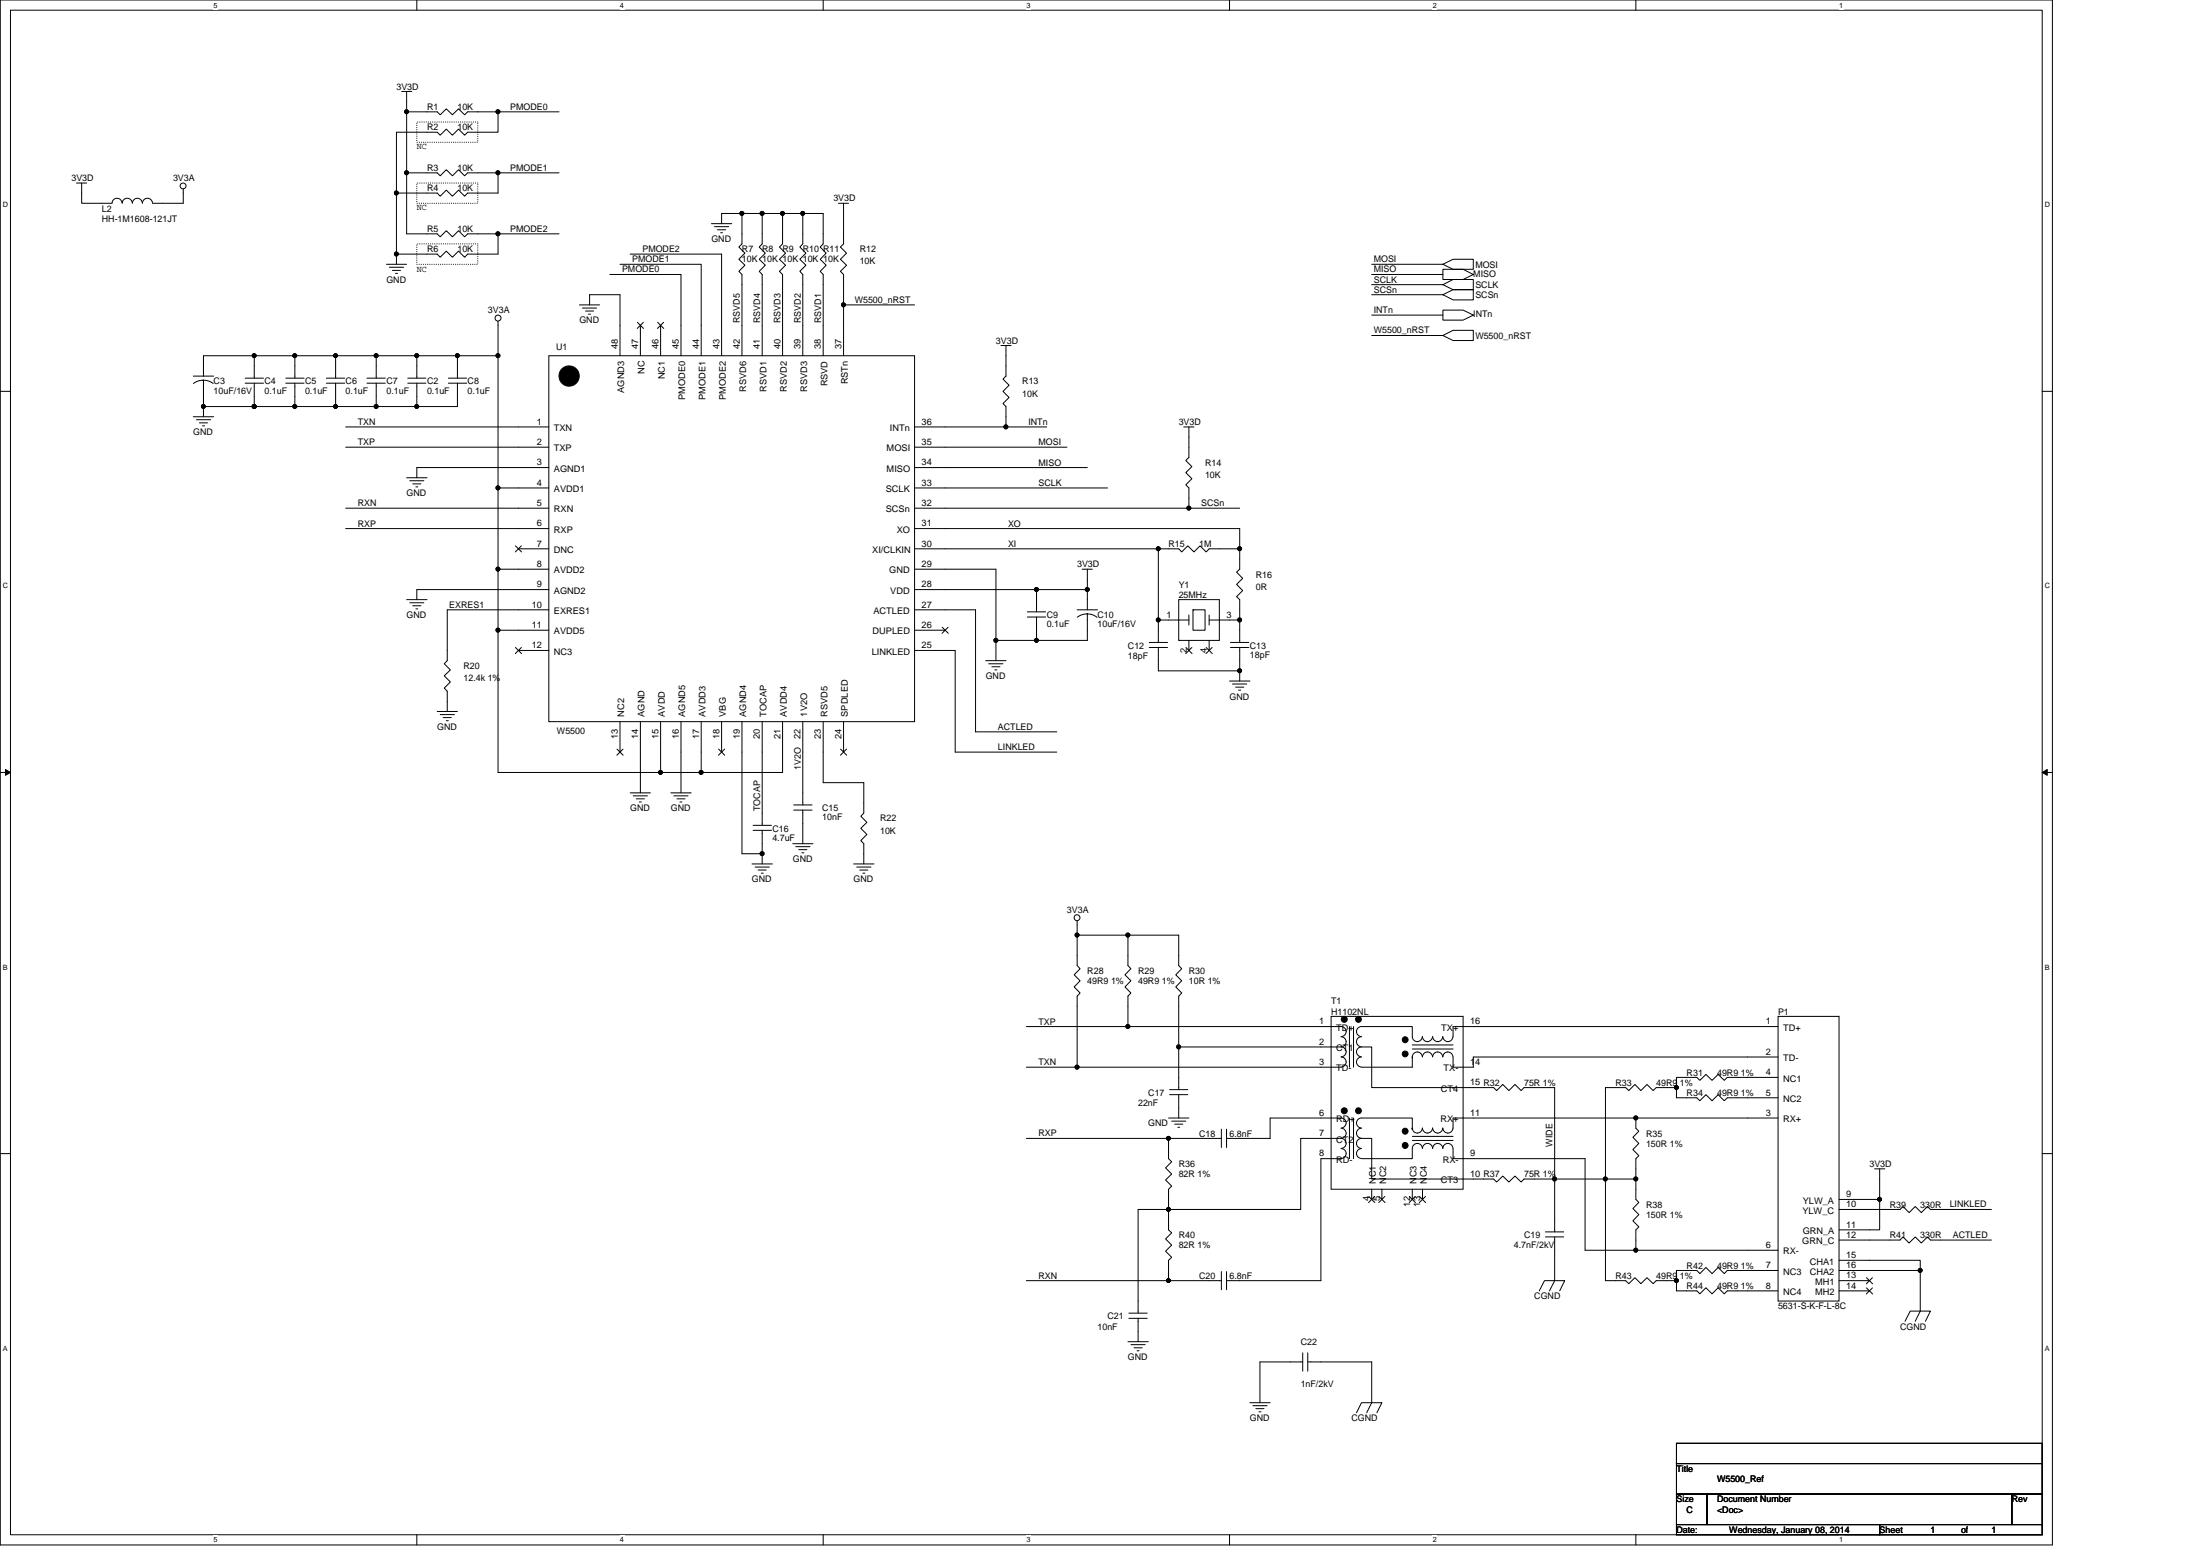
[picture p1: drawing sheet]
<svg xmlns="http://www.w3.org/2000/svg" width="297mm" height="210mm" viewBox="0 0 297 210" stroke-linecap="round" stroke-linejoin="round" font-family="sans-serif">
<path d="M0 0h277.1v208.5h-277.1zM1.4 1.4h274.3v205.7h-274.3z" fill="none" stroke="#000" stroke-width=".14"/>
<g fill="#fff">
<path d="M28.8 .1h.6v1.1h-.6z"/>
<path d="M28.8 207.3h.6v1.1h-.6z"/>
</g>
<path d="M56.3 0v1.4M56.3 207.1v1.4" fill="none" stroke="#000" stroke-width=".14"/>
<g fill="#fff">
<path d="M83.7 .1h.6v1.1h-.6z"/>
<path d="M83.7 207.3h.6v1.1h-.6z"/>
</g>
<path d="M111.1 0v1.4M111.1 207.1v1.4" fill="none" stroke="#000" stroke-width=".14"/>
<g fill="#fff">
<path d="M138.6 .1h.5v1.1h-.5z"/>
<path d="M138.6 207.3h.5v1.1h-.5z"/>
</g>
<path d="M166 0v1.4M166 207.1v1.4" fill="none" stroke="#000" stroke-width=".14"/>
<g fill="#fff">
<path d="M193.4 .1h.6v1.1h-.6z"/>
<path d="M193.4 207.3h.6v1.1h-.6z"/>
</g>
<path d="M220.9 0v1.4M220.9 207.1v1.4" fill="none" stroke="#000" stroke-width=".14"/>
<g fill="#fff">
<path d="M248.3 .1h.6v1.1h-.6z"/>
<path d="M248.3 207.3h.6v1.1h-.6z"/>
<path d="M.4 27.1h.7v1.1h-.7z"/>
<path d="M276.1 27.1h.7v1.1h-.7z"/>
<path d="M.4 78.5h.7v1.1h-.7z"/>
<path d="M276.1 78.5h.7v1.1h-.7z"/>
</g>
<path d="M0 52.8h1.4M275.7 52.8h1.4" fill="none" stroke="#000" stroke-width=".14"/>
<g fill="#fff">
<path d="M.4 130h.7v1.1h-.7z"/>
<path d="M276.1 130h.7v1.1h-.7z"/>
</g>
<path d="M0 104.2h1.4M275.7 104.2h1.4" fill="none" stroke="#000" stroke-width=".14"/>
<path d="M.7 103.8l.7 .4-.7 .4zM275.7 104.2l.7-.4v.8z" fill="#000" stroke="#000" stroke-width=".14"/>
<g fill="#fff">
<path d="M.4 181.4h.7v1.1h-.7z"/>
<path d="M276.1 181.4h.7v1.1h-.7z"/>
</g>
<g fill="none" stroke="#000" stroke-width=".14">
<path d="M54.2 12.3h1.4M54.9 12.3v2.8M54.9 15.1v8.2M54.9 15.1h4.1l.4 .4 .9-.8 .8 .8 .8-.8 .8 .8 .4-.4h4.1M67.2 15.1v2.7h-4.1l-.4 .4-.8-.8-.8 .8-.8-.8-.9 .8-.4-.4h-5.5v8.3M67.2 15.1h8.3M10.3 24.7h1.4M11 24.7v2.7h4.1M15.1 27.4a.68 .68 0 0 1 .7-.6 .68 .68 0 0 1 .7 .6M16.5 27.4a.68 .68 0 0 1 .7-.6 .68 .68 0 0 1 .7 .6M17.9 27.4a.67 .67 0 0 1 .6-.6 .67 .67 0 0 1 .7 .6M19.2 27.4a.68 .68 0 0 1 .7-.6 .68 .68 0 0 1 .7 .6"/>
<path d="M24.7 25.5v1.9h-4.1M52.2 35.7h2.7M52.6 36.1h1.9M53 36.5h1.1M53.4 36.9h.3M53.5 26.1v8.2M53.5 34.3v1.4M54.9 23.3v8.3h4.1l.4 .4 .9-.9 .8 .9 .8-.9 .8 .9 .4-.4h4.1M54.9 23.3h4.1l.4 .4 .9-.8 .8 .8 .8-.8 .8 .8 .4-.4h4.1M67.2 23.3h8.3M67.2 31.6h8.3M67.2 23.3v2.8h-4.1l-.4 .4-.8-.8-.8 .8-.8-.8-.9 .8-.4-.4h-5.5"/>
<path d="M67.2 31.6v2.7h-4.1l-.4 .4-.8-.8-.8 .8-.8-.8-.9 .8-.4-.4h-5.5M82.3 37h9.6v11M83.7 35.7h11v12.3M85.1 34.3h12.3v13.7M96.1 30.2h2.7M96.5 30.6h1.9M96.9 31h1.1M97.3 31.4h.3M100.2 28.8h2.7M100.2 28.8h-2.8v1.4M100.2 28.8v4.1l-.4 .4 .8 .9-.8 .8 .8 .8-.8 .8 .4 .4v11M102.9 28.8h2.8"/>
<path d="M102.9 28.8v4.1l-.4 .4 .8 .9-.8 .8 .8 .8-.8 .8 .4 .4v11M105.7 28.8h2.7M105.7 28.8v4.1l-.5 .4 .9 .9-.9 .8 .9 .8-.9 .8 .5 .4v11M108.4 28.8h2.7v4.1l-.4 .4 .8 .9-.8 .8 .8 .8-.8 .8 .4 .4v11M108.4 28.8v4.1l-.4 .4 .8 .9-.8 .8 .8 .8-.8 .8 .4 .4v11M113.2 27.4h1.4M113.9 27.4v5.5l-.4 .4 .8 .9-.8 .8 .8 .8-.8 .8 .4 .4v4.1M185.2 37h9.6M185.2 35.7h9.6M185.2 38.4h9.6M185.2 39.8h9.6M194.8 35.7l1.4-.7h2.7v1.3h-2.7z"/>
<path d="M194.8 38.4l1.4-.7h2.7v1.4h-2.7zM194.8 39.8l1.4-.7h2.7v1.4h-2.7zM194.8 36.3h2.7l1.4 .7-1.4 .7h-2.7zM26.1 50.8h2.7M26.1 56.2h2.7M26.1 51.8a2.15 2.15 0 0 1 1.3-.5h.1a2.14 2.14 0 0 1 1.3 .5M26.5 56.6h1.9M26.9 57.1h1.1M27.3 57.5h.3M27.5 51.3v3.6M27.5 54.9v1.3M27.5 54.9h6.8"/>
<path d="M33.1 51.7h2.5M33.1 51h2.5M34.3 48v3M34.3 54.9h5.5M34.3 48h5.5M34.3 51.7v3.2M34.3 48h-6.8v2.8M38.6 51.7h2.5M38.6 51h2.5M39.8 54.9h5.5M39.8 48h5.5M39.8 48v3"/>
<path d="M39.8 51.7v3.2M44.1 51.7h2.4M44.1 51h2.4M45.3 51.7v3.2M45.3 48h5.5M45.3 54.9h5.5M45.3 48v3M46.7 57.6h27.4M49.5 51.7h2.5M49.5 51h2.5M50.8 51.7v3.2M50.8 48v3"/>
<path d="M50.8 54.9h5.5M50.8 48h5.5M55.1 51.7h2.4M55.1 51h2.4M56.3 51.7v3.2M56.3 48h5.5M56.3 48v3M60.5 51.7h2.5M60.5 51h2.5M61.8 51.7v3.2h-5.5M61.8 48h5.4M61.8 48v3"/>
<path d="M67.2 48v17.8M67.2 43.3v4.7M74.1 48h49.4v49.4h-49.4zM78.2 41.1h2.8M78.6 41.6h2M79.1 42h1.1M79.5 42.4h.2M79.6 41.1v-1.3h4.1v8.2M86.1 43.5l.8 .8M86.5 43.9v4.1M86.9 43.5l-.9 .8M88.8 43.5l.8 .8"/>
<path d="M89.2 43.9v4.1M89.6 43.5l-.8 .8M113.9 41.1h9.6M113.9 41.1v6.9M123.5 57.6h12.3M135.1 46.6h1.4M135.8 46.6v4.2l-.4 .4 .8 .8-.8 .8 .8 .8-.8 .9 .4 .4v2.7M135.8 57.6h5.5M159.8 57.6h1.4M160.5 57.6v4.1l-.4 .4 .8 .9-.8 .8 .8 .8-.8 .8 .4 .4v2.8M185.2 42.5h9.6M185.2 45.3h9.6"/>
<path d="M194.8 45.3l1.4-.7h2.7v1.4h-2.7zM194.8 41.8h2.7l1.4 .7-1.4 .7h-2.7zM46.7 68.6h27.4M46.7 71.3h27.4M46.7 60.3h27.4M54.9 64.5h2.8M55.3 64.9h1.9M55.7 65.3h1.1M56.2 65.7h.2M67.2 76.8v8.2M67.2 65.8v11M67.2 65.8h6.9"/>
<path d="M67.2 76.8h6.9M69.6 73.7l.8 .8M70 74.1h4.1M70.4 73.7l-.8 .8M74.1 63.1h-17.8v1.4M74.1 79.6h-17.8v1.3M123.5 76.8h11v9.6M123.5 74.1h32.9M123.5 71.3h43.9v2.8M123.5 79.6h16.5M123.5 68.6h37M123.5 65.8h26"/>
<path d="M123.5 63.1h23.3M123.5 60.3h20.6M140 79.6v3M140 79.6h6.8M146.1 76.8h1.4M146.8 79.6v2.7M146.8 76.8v2.8M156.4 74.1v9.6h4.1M160.5 68.6h6.9M167.4 74.1v2.7l-.4 .4 .8 .8-.8 .9 .8 .8-.8 .8 .4 .4v2.8M167.4 74.1h-4.1l-.4 .4-.9-.8-.8 .8-.8-.8-.8 .8-.5-.4h-2.7M54.9 80.9h2.8"/>
<path d="M55.3 81.3h1.9M55.7 81.7h1.1M56.2 82.2h.2M59 96h2.8M59.4 96.4h2M59.8 96.8h1.1M60.3 97.3h.2M67.2 85h6.9M67.2 85v19.2h22M69.6 87.4l.8 .8M70 87.8h4.1M70.4 87.4l-.8 .8"/>
<path d="M74.1 82.3h-13.7v6.9l-.4 .4 .8 .8-.8 .8 .8 .8-.8 .9 .4 .4v2.7M83.7 97.4v4.1M86.5 97.4v9.6M89.2 97.4v6.8M91.9 97.4v9.6M94.7 97.4v6.8M97.4 97.4v4.1M100.2 97.4v17.8h2.7M102.9 97.4v14M105.7 97.4v6.8h-11M108.4 97.4v11.2M111.1 97.4v8.2h5.5v4.1l-.4 .5 .8 .8-.8 .8 .8 .8-.8 .8 .4 .5v2.7"/>
<path d="M113.9 97.4v4.1M123.5 82.3h8.2v16.5h11M123.5 87.8h5.5v13.7h13.7M123.5 85h4.1M127.2 84.6l.8 .9M128 84.6l-.8 .9M133.1 89.2h2.7M133.5 89.6h1.9M133.9 90h1.1M134.3 90.4h.3M134.5 86.4v2.8M134.5 86.4h5.5"/>
<path d="M138.7 83.3h2.5M138.7 82.6h2.5M140 83.3v3.1M145.4 82.3h2.8M145.5 83.3a2.15 2.15 0 0 1 1.3-.5 2.05 2.05 0 0 1 1.3 .5M146.8 82.8v3.6h-6.8M155.2 87.4h2.4M155.2 86.7h2.4M156.4 87.4v3.1h11M156.4 83.7v3M159.1 80.9h5.5v5.5h-5.5zM160.1 87.4l.8 .8"/>
<path d="M160.5 83v1.3M160.5 86.4v1.4M160.9 87.4l-.8 .8M161.1 82.3h1.6v2.7h-1.6zM162.9 87.4l.8 .8M163.3 83.7h4.1M163.3 83v1.3M163.3 86.4v1.4M163.7 87.4l-.9 .8M166 91.9h2.8M166.1 87.4h2.5M166.1 86.7h2.5"/>
<path d="M166.4 92.3h1.9M166.8 92.7h1.1M167.2 93.1h.3M167.4 87.4v4.5M167.4 83.7v3M83.3 101.1l.8 .8M84.1 101.1l-.8 .8M85.1 107h2.7M85.5 107.4h1.9M85.9 107.8h1.1M86.3 108.2h.3M89.2 104.2h5.5"/>
<path d="M90.6 107h2.7M91 107.4h1.9M91.4 107.8h1.1M91.8 108.2h.3M97 101.1l.9 .8M97.8 101.1l-.8 .8M101.5 116.6h2.8M101.7 112.1h2.5M101.7 111.4h2.5M102 117h1.9M102.4 117.4h1.1M102.8 117.8h.3"/>
<path d="M102.9 112.1v3.1M102.9 115.2v1.4M107 113.9h2.8M107.2 109.3h2.4M107.2 108.6h2.4M107.4 114.3h2M107.8 114.7h1.1M108.3 115.1h.2M108.4 109.3v4.6M113.5 101.1l.8 .8M114.3 101.1l-.8 .8M115.2 116.6h2.8"/>
<path d="M115.7 117h1.9M116.1 117.4h1.1M116.5 117.8h.3M138.6 138.5h13.7M145.4 126.2v4.1l.4 .4-.8 .9 .8 .8-.8 .8 .8 .8-.4 .4v9.6M145.4 126.2h6.9M145.4 124.3v1.9M152.3 138.5h28.8a.68 .68 0 0 1 .7 .7 .68 .68 0 0 1-.7 .7M152.3 126.2v4.1l.4 .4-.8 .9 .8 .8-.8 .8 .8 .8-.4 .4v4.1M152.3 126.2h6.8v4.1l.5 .4-.9 .9 .9 .8-.9 .8 .9 .8-.5 .4v6.9M179.7 137.2h17.8v23.3h-17.8zM181.1 139.9a.68 .68 0 0 1 .7 .7 .68 .68 0 0 1-.7 .7"/>
<path d="M182.2 138.5v5.5M182.7 138.5v5.5M183.8 138.5a.68 .68 0 0 0-.6 .7 .68 .68 0 0 0 .6 .7M183.8 139.9a.68 .68 0 0 0-.6 .7 .68 .68 0 0 0 .6 .7M183.8 138.5h6.9v1.4M192 139.9a.68 .68 0 0 1-.6 .7 .68 .68 0 0 1-.7-.7M193.4 139.9a.68 .68 0 0 1-.7 .7 .68 .68 0 0 1-.6-.7M194.8 139.9a.68 .68 0 0 1-.7 .7 .68 .68 0 0 1-.7-.7M194.8 139.9a.68 .68 0 0 0 .7 .7 .68 .68 0 0 0 .7-.7M240.1 137.2h8.2v38.4h-8.2zM240.1 138.5h-43.9v1.4M0 155.7h1.4"/>
<path d="M138.6 153.6h19.2M138.6 144h6.8M145.4 144h35.7M157.8 153.6v2.8l.4 .4-.8 .8 .8 .8-.8 .8 .8 .9-.4 .4v2.7M157.8 150.9h2.7M157.8 153.6h7.1M157.9 147.7h2.5M157.9 147h2.5M158.2 151.3h1.9M158.6 151.7h1.1M159 152.1h.3M159.1 141.3h22a.67 .67 0 0 1 .7 .7 .67 .67 0 0 1-.7 .6"/>
<path d="M159.1 141.3v5.7M159.1 147.7v3.2M164.9 152.4v2.5M165.6 152.4v2.5M181.1 152.3a.68 .68 0 0 1 .7 .6 .68 .68 0 0 1-.7 .7M181.1 155a.68 .68 0 0 1 .7 .7 .68 .68 0 0 1-.7 .7h-2.8v16.4h-12.7M181.1 142.6a.68 .68 0 0 1 .7 .7 .68 .68 0 0 1-.7 .7M181.1 153.6a.68 .68 0 0 1 .7 .7 .68 .68 0 0 1-.7 .7M181.1 152.2a.68 .68 0 0 0 .7-.6 .68 .68 0 0 0-.7-.7h-9.6v2.7h-5.9M181.1 153.6h-5.5v9.6h-17.8M182.2 150.9v5.5M182.7 150.9v5.5"/>
<path d="M183.8 152.3a.69 .69 0 0 0-.6 .6 .69 .69 0 0 0 .6 .7 .68 .68 0 0 0-.6 .7 .68 .68 0 0 0 .6 .7M183.8 141.3a.67 .67 0 0 0-.6 .7 .67 .67 0 0 0 .6 .6M183.8 150.9a.68 .68 0 0 0-.6 .7 .68 .68 0 0 0 .6 .6M183.8 142.6a.68 .68 0 0 0-.6 .7 .68 .68 0 0 0 .6 .7M183.8 155a.67 .67 0 0 0-.6 .7 .67 .67 0 0 0 .6 .6M183.8 141.3h1.4v5.5h16.5l.4 .4 .8-.9 .8 .9 .9-.9 .8 .9 .4-.4h4.1v12.3M183.8 153.6h1.4v5.5h16.5l.4 .4 .8-.8 .8 .8 .9-.8 .8 .8 .4-.4h4.1M183.8 150.9h6.9v1.4M190.7 141h5.5M190.7 141.6h5.5M190.7 155a.68 .68 0 0 1 .7-.7 .68 .68 0 0 1 .6 .7M190.7 155v1.4h-6.9"/>
<path d="M190.7 142.6h.1M190.7 152.3h.1M190.7 153.9h5.5M190.7 152.2a.68 .68 0 0 0 .7 .7 .68 .68 0 0 0 .6-.7M190.7 153.4h5.5M190.7 142.6v1.4h-6.9M192 142.6a.68 .68 0 0 0-.6-.6 .68 .68 0 0 0-.7 .6M192.1 152.2a.68 .68 0 0 0 .6 .7 .68 .68 0 0 0 .7-.7M192.1 142.6a.68 .68 0 0 1 .6-.6 .68 .68 0 0 1 .7 .6M193.4 155a.68 .68 0 0 0-.7-.7 .68 .68 0 0 0-.6 .7M193.4 155a.68 .68 0 0 1 .7-.7 .68 .68 0 0 1 .7 .7M193.4 152.2a.68 .68 0 0 0 .7 .7 .68 .68 0 0 0 .7-.7"/>
<path d="M194.8 142.6a.68 .68 0 0 0-.7-.6 .68 .68 0 0 0-.7 .6M194.8 155a.68 .68 0 0 1 .7-.7 .68 .68 0 0 1 .7 .7M194.8 152.2a.68 .68 0 0 0 .7 .7 .68 .68 0 0 0 .7-.7M194.8 142.6a.68 .68 0 0 1 .7-.6 .68 .68 0 0 1 .7 .6M196.2 146.8h.1M196.2 155v1.4h17.8v12.3h6.9M209.9 159.1v7.1M209.9 159.1h6.9M216.8 159.1v13.7h2.7l.4 .4 .8-.8 .8 .8 .9-.8 .8 .8 .4-.4h2.8M216.8 159.1h4.1M220.9 150.9h-24.7v1.4M220.9 150.9h19.2"/>
<path d="M220.9 150.9v1.4l.4 .4-.8 .8 .8 .8-.8 .8 .8 .9-.4 .4v2.7M220.9 159.1v2.8l.4 .4-.8 .8 .8 .8-.8 .8 .8 .9-.4 .4v2.7M226.4 146.8v1.3h2.7l.4 .4 .8-.8 .9 .8 .8-.8 .8 .8 .4-.4h6.9M226.4 146.8h-2.8l-.4 .4-.8-.9-.9 .9-.8-.9-.8 .9-.4-.4h-2.7v12.3M240.1 142.6h-41.2v1.4h-2.7v-1.4M240.1 145.4h-6.9l-.4 .4-.8-.8-.8 .8-.9-.8-.8 .8-.4-.4h-2.7v1.4M253.1 157.7h1.4M253.8 157.7v4.2h-5.5M275.7 155.7h1.4M138.6 172.8h19.2M152.4 177.9h2.5M152.4 177.2h2.5"/>
<path d="M153.7 177.9v3.2M157.8 163.2v2.8l.4 .4-.8 .8 .8 .8-.8 .8 .8 .9-.4 .4v2.7M157.8 163.2h-4.1v14M157.8 172.8h7.1M164.9 171.6v2.5M165.6 171.6v2.5M184.8 161.5l.8 .8M185.2 160.5v1.4M185.6 161.5l-.8 .8M186.2 161.5l.8 .8M186.6 160.5v1.4M187 161.5l-.8 .8"/>
<path d="M190.3 161.5l.8 .8M190.7 160.5v1.4M191.1 161.5l-.8 .8M191.7 161.5l.8 .8M192.1 160.5v1.4M192.5 161.5l-.9 .8M207.8 174.2l.7-1.4h2.8l-.7 1.4M208.7 166.9h2.4M208.7 166.2h2.4M209.9 166.9v5.9l-.7 1.4M226.4 172.8v1.4h2.7l.4 .4 .8-.8 .9 .8 .8-.8 .8 .8 .4-.4h6.9M240.1 168.7h-19.2"/>
<path d="M240.1 171.4h-6.9l-.4 .5-.8-.9-.8 .9-.9-.9-.8 .9-.4-.5h-2.7v1.4M248.3 163.2h8.2l.4-.4 .9 .8 .8-.8 .8 .8 .8-.8 .4 .4h1.4M248.3 167.3h8.2l.4-.4 .9 .8 .8-.8 .8 .8 .8-.8 .4 .4h1.4M248.3 170.1h11v1.4M248.3 171.4h11M248.3 172.8h4.1M248.3 174.2h4.1M252 172.4l.8 .8M252 173.8l.8 .8M252.8 172.4l-.8 .8M252.8 173.8l-.8 .8M253.8 161.9v4.1h-5.5"/>
<path d="M257.2 178.3l.7-1.4h2.7l-.6 1.4M259.3 171.4v5.5l-.7 1.4M262 167.3h6.9M262 163.2h6.9M152.3 181.1h2.7M152.7 181.5h1.9M153.1 181.9h1.1M153.5 182.3h.3M168.8 189.3h2.7M169.2 189.7h1.9M169.6 190.1h1.1M170 190.5h.3"/>
<path d="M175.9 182.6v2.4M175.9 183.8h-5.8v5.5M176.6 183.8h8.6v5.5l-.7 1.3M176.6 182.6v2.4M183.2 190.6l.6-1.3h2.8l-.7 1.3M226.4 194.8h49.3v2.7h-49.3zM226.4 197.5h49.3v4.1h-49.3zM226.4 201.6h4.1v4.1h-4.1zM226.4 205.7h27.4v1.4h-27.4zM230.5 201.6h41.1v4.1h-41.1zM253.8 205.7h21.9v1.4h-21.9zM271.6 201.6h4.1v4.1h-4.1z"/>
<circle cx="24.7" cy="25.1" r=".4"/>
<circle cx="67.2" cy="42.9" r=".4"/>
<circle cx="145.4" cy="123.8" r=".4"/>
</g>
<path d="M56.3 16.5h8.2v2.7h-8.2zM56.3 32.9h8.2v2.8h-8.2zM56.3 24.7h8.2v2.7h-8.2z" fill="none" stroke="#000" stroke-width=".14" stroke-dasharray="0 .3"/>
<g fill="#000" stroke="#000" stroke-width=".14">
<circle cx="54.9" cy="15.1" r=".27"/>
<circle cx="67.2" cy="15.1" r=".27"/>
<circle cx="53.5" cy="34.3" r=".27"/>
<circle cx="53.5" cy="26" r=".27"/>
<circle cx="54.9" cy="23.3" r=".27"/>
<circle cx="67.2" cy="23.3" r=".27"/>
<circle cx="67.2" cy="31.5" r=".27"/>
<circle cx="100.2" cy="28.8" r=".27"/>
<circle cx="102.9" cy="28.8" r=".27"/>
<circle cx="105.6" cy="28.8" r=".27"/>
<circle cx="108.4" cy="28.8" r=".27"/>
<circle cx="27.5" cy="54.9" r=".27"/>
<circle cx="34.3" cy="48" r=".27"/>
<circle cx="34.3" cy="54.9" r=".27"/>
<circle cx="39.8" cy="48" r=".27"/>
<circle cx="39.8" cy="54.9" r=".27"/>
<circle cx="45.3" cy="48" r=".27"/>
<circle cx="45.3" cy="54.9" r=".27"/>
<circle cx="50.8" cy="54.9" r=".27"/>
<circle cx="50.8" cy="48" r=".27"/>
<circle cx="56.3" cy="48" r=".27"/>
<circle cx="56.3" cy="54.9" r=".27"/>
<circle cx="61.7" cy="48" r=".27"/>
<circle cx="67.2" cy="48" r=".27"/>
<circle cx="76.8" cy="50.7" r="1.37"/>
<circle cx="113.9" cy="41.1" r=".27"/>
<circle cx="135.8" cy="57.6" r=".27"/>
<circle cx="67.2" cy="65.8" r=".27"/>
<circle cx="67.2" cy="76.8" r=".27"/>
<circle cx="139.9" cy="79.6" r=".27"/>
<circle cx="146.8" cy="79.6" r=".27"/>
<circle cx="156.4" cy="74" r=".27"/>
<circle cx="160.5" cy="68.6" r=".27"/>
<circle cx="167.4" cy="74" r=".27"/>
<circle cx="67.2" cy="85" r=".27"/>
<circle cx="134.5" cy="86.4" r=".27"/>
<circle cx="139.9" cy="86.4" r=".27"/>
<circle cx="156.4" cy="83.7" r=".27"/>
<circle cx="167.4" cy="83.7" r=".27"/>
<circle cx="167.4" cy="90.5" r=".27"/>
<circle cx="89.2" cy="104.2" r=".27"/>
<circle cx="94.7" cy="104.2" r=".27"/>
<circle cx="102.9" cy="115.2" r=".27"/>
<circle cx="145.4" cy="126.2" r=".27"/>
<circle cx="152.3" cy="138.5" r=".27"/>
<circle cx="152.3" cy="126.2" r=".27"/>
<circle cx="181.5" cy="137.6" r=".4"/>
<circle cx="183.4" cy="137.6" r=".4"/>
<circle cx="145.4" cy="144" r=".27"/>
<circle cx="157.8" cy="153.6" r=".27"/>
<circle cx="159.1" cy="141.3" r=".27"/>
<circle cx="181.5" cy="149.9" r=".4"/>
<circle cx="183.4" cy="149.9" r=".4"/>
<circle cx="189.7" cy="152.7" r=".4"/>
<circle cx="189.7" cy="154.6" r=".4"/>
<circle cx="189.7" cy="140.3" r=".4"/>
<circle cx="189.7" cy="142.2" r=".39"/>
<circle cx="209.9" cy="159.1" r=".27"/>
<circle cx="216.8" cy="159.1" r=".27"/>
<circle cx="220.9" cy="150.9" r=".27"/>
<circle cx="220.9" cy="159.1" r=".27"/>
<circle cx="226.3" cy="146.8" r=".27"/>
<circle cx="157.8" cy="163.2" r=".27"/>
<circle cx="157.8" cy="172.8" r=".27"/>
<circle cx="220.9" cy="168.7" r=".27"/>
<circle cx="226.3" cy="172.8" r=".27"/>
<circle cx="253.8" cy="161.8" r=".27"/>
<circle cx="259.3" cy="171.4" r=".27"/>
</g>
<g font-size="1.2">
<text x="53.5" y="12.1">3V3D</text>
<text x="57.7" y="17.6">R2</text>
<text x="57.7" y="14.8">R1</text>
<text x="61.8" y="17.6">10K</text>
<text x="61.8" y="14.8">10K</text>
<text x="68.9" y="14.8">PMODE0</text>
<text x="56.3" y="20.2">NC</text>
<text x="57.7" y="23.1">R3</text>
<text x="61.8" y="23.1">10K</text>
<text x="68.9" y="23.1">PMODE1</text>
<text x="9.6" y="24.4">3V3D</text>
<text x="13.8" y="28.6">L2</text>
<text x="13.8" y="29.9">HH-1M1608-121JT</text>
<text x="23.4" y="24.4">3V3A</text>
<text x="56.3" y="28.4">NC</text>
<text x="57.7" y="25.8">R4</text>
<text x="61.8" y="25.8">10K</text>
<text x="112.5" y="27.2">3V3D</text>
<text x="57.7" y="31.3">R5</text>
<text x="57.7" y="34">R6</text>
<text x="61.8" y="31.3">10K</text>
<text x="61.8" y="34">10K</text>
<text x="68.9" y="31.3">PMODE2</text>
<text x="85.4" y="35.4">PMODE1</text>
<text x="86.7" y="34">PMODE2</text>
<text x="96.1" y="32.7">GND</text>
<text x="100.2" y="34">R7</text>
<text x="100.2" y="35.4">10K 10K 10K 10K 10K</text>
<text x="102.9" y="34">R8</text>
<text x="105.7" y="34">R9</text>
<text x="108.4" y="34">R10 R11</text>
<text x="116.1" y="34">R12</text>
<text x="116.1" y="35.7">10K</text>
<text x="185.5" y="35.4">MOSI</text>
<text x="52.2" y="38.2">GND</text>
<text x="56.3" y="36.6">NC</text>
<text x="84" y="36.8">PMODE0</text>
<text x="115.4" y="40.9">W5500_nRST</text>
<text x="185.5" y="36.8">MISO</text>
<text x="185.5" y="38.1">SCLK</text>
<text x="185.5" y="39.5">SCSn</text>
<text x="198.9" y="37.3">MISO</text>
<text x="199.2" y="36.1">MOSI</text>
<text x="199.2" y="38.8">SCLK</text>
<text x="199.2" y="40.2">SCSn</text>
<text x="65.9" y="42.3">3V3A</text>
<text x="75.1" y="47.2">U1</text>
<text x="78.2" y="43.6">GND</text>
<text x="83.4" y="47.1" transform="rotate(-90 83.4 47.1)">48</text>
<text x="86.2" y="47.1" transform="rotate(-90 86.2 47.1)">47</text>
<text x="88.9" y="47.1" transform="rotate(-90 88.9 47.1)">46</text>
<text x="91.6" y="47.1" transform="rotate(-90 91.6 47.1)">45</text>
<text x="94.4" y="47.1" transform="rotate(-90 94.4 47.1)">44</text>
<text x="97.1" y="47.1" transform="rotate(-90 97.1 47.1)">43</text>
<text x="99.9" y="47.1" transform="rotate(-90 99.9 47.1)">42</text>
<text x="99.9" y="43.6" transform="rotate(-90 99.9 43.6)">RSVD5</text>
<text x="102.6" y="47.1" transform="rotate(-90 102.6 47.1)">41</text>
<text x="102.6" y="43.6" transform="rotate(-90 102.6 43.6)">RSVD4</text>
<text x="105.4" y="47.1" transform="rotate(-90 105.4 47.1)">40</text>
<text x="105.4" y="43.6" transform="rotate(-90 105.4 43.6)">RSVD3</text>
<text x="108.1" y="47.1" transform="rotate(-90 108.1 47.1)">39</text>
<text x="108.1" y="43.6" transform="rotate(-90 108.1 43.6)">RSVD2</text>
<text x="110.8" y="47.1" transform="rotate(-90 110.8 47.1)">38</text>
<text x="110.9" y="43.6" transform="rotate(-90 110.9 43.6)">RSVD1</text>
<text x="113.6" y="47.1" transform="rotate(-90 113.6 47.1)">37</text>
<text x="134.5" y="46.4">3V3D</text>
<text x="185.5" y="42.2">INTn</text>
<text x="185.5" y="45">W5500_nRST</text>
<text x="198.9" y="42.8">INTn</text>
<text x="199.2" y="45.7">W5500_nRST</text>
<text x="28.8" y="51.9">C3</text>
<text x="28.8" y="53.1">10uF/16V</text>
<text x="35.7" y="51.9">C4</text>
<text x="35.7" y="53.1">0.1uF</text>
<text x="41.2" y="51.9">C5</text>
<text x="41.2" y="53.1">0.1uF</text>
<text x="46.7" y="51.9">C6</text>
<text x="46.7" y="53.1">0.1uF</text>
<text x="52.2" y="51.9">C7</text>
<text x="52.2" y="53.1">0.1uF</text>
<text x="57.7" y="51.9">C2</text>
<text x="57.7" y="53.1">0.1uF</text>
<text x="63.1" y="51.9">C8</text>
<text x="63.1" y="53.1">0.1uF</text>
<text x="84.3" y="53" transform="rotate(-90 84.3 53)">AGND3</text>
<text x="87" y="50.5" transform="rotate(-90 87 50.5)">NC</text>
<text x="89.8" y="51.2" transform="rotate(-90 89.8 51.2)">NC1</text>
<text x="92.5" y="54" transform="rotate(-90 92.5 54)">PMODE0</text>
<text x="95.2" y="54" transform="rotate(-90 95.2 54)">PMODE1</text>
<text x="98" y="54" transform="rotate(-90 98 54)">PMODE2</text>
<text x="100.7" y="52.9" transform="rotate(-90 100.7 52.9)">RSVD6</text>
<text x="103.5" y="52.9" transform="rotate(-90 103.5 52.9)">RSVD1</text>
<text x="106.2" y="52.9" transform="rotate(-90 106.2 52.9)">RSVD2</text>
<text x="109" y="52.9" transform="rotate(-90 109 52.9)">RSVD3</text>
<text x="111.7" y="52.2" transform="rotate(-90 111.7 52.2)">RSVD</text>
<text x="114.5" y="51.9" transform="rotate(-90 114.5 51.9)">RSTn</text>
<text x="138" y="51.9">R13</text>
<text x="138" y="53.5">10K</text>
<text x="26.1" y="58.7">GND</text>
<text x="48.3" y="57.3">TXN</text>
<text x="72.5" y="57.3">1</text>
<text x="74.8" y="58.2">TXN</text>
<text x="120.2" y="58.2">INTn</text>
<text x="124.4" y="57.3">36</text>
<text x="138.8" y="57.3">INTn</text>
<text x="159.1" y="57.4">3V3D</text>
<text x="48.3" y="60.1">TXP</text>
<text x="72.5" y="60">2</text>
<text x="72.5" y="62.8">3</text>
<text x="72.5" y="65.6">4</text>
<text x="74.8" y="60.9">TXP</text>
<text x="74.8" y="63.7">AGND1</text>
<text x="119.7" y="63.7">MISO</text>
<text x="119.7" y="60.9">MOSI</text>
<text x="124.4" y="65.6">33</text>
<text x="124.4" y="62.8">34</text>
<text x="124.4" y="60">35</text>
<text x="140.2" y="65.6">SCLK</text>
<text x="140.2" y="62.8">MISO</text>
<text x="140.2" y="60.1">MOSI</text>
<text x="162.7" y="62.8">R14</text>
<text x="162.7" y="64.5">10K</text>
<text x="48.3" y="68.3">RXN</text>
<text x="48.3" y="71.1">RXP</text>
<text x="54.9" y="67">GND</text>
<text x="72.5" y="68.3">5</text>
<text x="72.5" y="71">6</text>
<text x="74.8" y="66.4">AVDD1</text>
<text x="74.8" y="69.2">RXN</text>
<text x="74.8" y="71.9">RXP</text>
<text x="119.6" y="69.2">SCSn</text>
<text x="119.6" y="66.4">SCLK</text>
<text x="121.1" y="71.9">XO</text>
<text x="124.4" y="68.3">32</text>
<text x="124.4" y="71">31</text>
<text x="136.1" y="71.1">XO</text>
<text x="162.2" y="68.3">SCSn</text>
<text x="72.5" y="73.8">7</text>
<text x="72.5" y="76.5">8</text>
<text x="74.8" y="74.6">DNC</text>
<text x="74.8" y="77.4">AVDD2</text>
<text x="117.8" y="74.6">XI/CLKIN</text>
<text x="120.1" y="77.4">GND</text>
<text x="124.4" y="76.5">29</text>
<text x="124.4" y="73.8">30</text>
<text x="136.1" y="73.8">XI</text>
<text x="145.4" y="76.6">3V3D</text>
<text x="157.8" y="73.8">R15</text>
<text x="161.9" y="73.8">1M</text>
<text x="169.6" y="77.9">R16</text>
<text x="54.9" y="83.4">GND</text>
<text x="60.7" y="82">EXRES1</text>
<text x="71.8" y="82">10</text>
<text x="72.5" y="79.3">9</text>
<text x="74.8" y="80.1">AGND2</text>
<text x="74.8" y="82.9">EXRES1</text>
<text x="117.9" y="82.9">ACTLED</text>
<text x="120.2" y="80.1">VDD</text>
<text x="124.4" y="79.3">28</text>
<text x="124.4" y="82">27</text>
<text x="141.3" y="83.4">C9</text>
<text x="148.2" y="83.4">C10</text>
<text x="157.5" y="83.4">1</text>
<text x="159.1" y="79.3">Y1</text>
<text x="159.1" y="80.7">25MHz</text>
<text x="165.6" y="83.4">3</text>
<text x="169.6" y="79.6">0R</text>
<text x="71.8" y="84.8">11</text>
<text x="71.8" y="87.5">12</text>
<text x="74.8" y="85.6">AVDD5</text>
<text x="74.8" y="88.3">NC3</text>
<text x="117.7" y="88.3">LINKLED</text>
<text x="117.8" y="85.6">DUPLED</text>
<text x="124.4" y="84.8">26</text>
<text x="124.4" y="87.5">25</text>
<text x="141.3" y="84.7">0.1uF</text>
<text x="148.2" y="84.7">10uF/16V</text>
<text x="152.3" y="87.5">C12</text>
<text x="152.3" y="88.9">18pF</text>
<text x="160.2" y="88.1" transform="rotate(-90 160.2 88.1)">2</text>
<text x="163" y="88.1" transform="rotate(-90 163 88.1)">4</text>
<text x="168.8" y="87.5">C13</text>
<text x="168.8" y="88.8">18pF</text>
<text x="62.6" y="90.3">R20</text>
<text x="62.6" y="91.9">12.4k 1%</text>
<text x="133.1" y="91.7">GND</text>
<text x="166" y="94.4">GND</text>
<text x="59" y="98.5">GND</text>
<text x="75.2" y="99.1">W5500</text>
<text x="83.4" y="99.7" transform="rotate(-90 83.4 99.7)">13</text>
<text x="84.3" y="96.7" transform="rotate(-90 84.3 96.7)">NC2</text>
<text x="86.2" y="99.7" transform="rotate(-90 86.2 99.7)">14</text>
<text x="87" y="96.7" transform="rotate(-90 87 96.7)">AGND</text>
<text x="88.9" y="99.7" transform="rotate(-90 88.9 99.7)">15</text>
<text x="89.8" y="96.7" transform="rotate(-90 89.8 96.7)">AVDD</text>
<text x="91.6" y="99.7" transform="rotate(-90 91.6 99.7)">16</text>
<text x="92.5" y="96.7" transform="rotate(-90 92.5 96.7)">AGND5</text>
<text x="94.4" y="99.7" transform="rotate(-90 94.4 99.7)">17</text>
<text x="95.2" y="96.7" transform="rotate(-90 95.2 96.7)">AVDD3</text>
<text x="97.1" y="99.7" transform="rotate(-90 97.1 99.7)">18</text>
<text x="98" y="96.7" transform="rotate(-90 98 96.7)">VBG</text>
<text x="99.9" y="99.7" transform="rotate(-90 99.9 99.7)">19</text>
<text x="100.7" y="96.7" transform="rotate(-90 100.7 96.7)">AGND4</text>
<text x="102.6" y="99.7" transform="rotate(-90 102.6 99.7)">20</text>
<text x="103.5" y="96.7" transform="rotate(-90 103.5 96.7)">TOCAP</text>
<text x="105.4" y="99.7" transform="rotate(-90 105.4 99.7)">21</text>
<text x="106.2" y="96.7" transform="rotate(-90 106.2 96.7)">AVDD4</text>
<text x="108.1" y="99.7" transform="rotate(-90 108.1 99.7)">22</text>
<text x="109" y="96.7" transform="rotate(-90 109 96.7)">1V2O</text>
<text x="110.8" y="99.7" transform="rotate(-90 110.8 99.7)">23</text>
<text x="111.7" y="96.7" transform="rotate(-90 111.7 96.7)">RSVD5</text>
<text x="113.6" y="99.7" transform="rotate(-90 113.6 99.7)">24</text>
<text x="114.5" y="96.7" transform="rotate(-90 114.5 96.7)">SPDLED</text>
<text x="134.7" y="98.5">ACTLED</text>
<text x="134.7" y="101.2">LINKLED</text>
<text x="108.1" y="104" transform="rotate(-90 108.1 104)">1V2O</text>
<text x="85.1" y="109.5">GND</text>
<text x="90.6" y="109.5">GND</text>
<text x="102.6" y="109.5" transform="rotate(-90 102.6 109.5)">TOCAP</text>
<text x="104.3" y="112.2">C16</text>
<text x="104.3" y="113.5">4.7uF</text>
<text x="111" y="109.5">C15</text>
<text x="111" y="110.7">10nF</text>
<text x="118.8" y="110.8">R22</text>
<text x="118.8" y="112.5">10K</text>
<text x="101.5" y="119.1">GND</text>
<text x="107" y="116.3">GND</text>
<text x="115.2" y="119.1">GND</text>
<text x="144.1" y="123.2">3V3A</text>
<text x="146.8" y="131.4">R28</text>
<text x="153.7" y="131.4">R29</text>
<text x="160.5" y="131.4">R30</text>
<text x="146.8" y="132.8">49R9 1%</text>
<text x="153.7" y="132.8">49R9 1%</text>
<text x="160.5" y="132.8">10R 1%</text>
<text x="179.7" y="135.6">T1</text>
<text x="179.7" y="136.9">H1102NL</text>
<text x="240.1" y="136.9">P1</text>
<text x="140.2" y="138.3">TXP</text>
<text x="140.2" y="143.7">TXN</text>
<text x="178.1" y="138.2">1</text>
<text x="178.1" y="141">2</text>
<text x="178.1" y="143.7">3</text>
<text x="180.4" y="139.1">TD+</text>
<text x="180.4" y="141.9">CT1</text>
<text x="194.6" y="139.1">TX+</text>
<text x="198.5" y="138.2">16</text>
<text x="198.5" y="143.7">14</text>
<text x="238.4" y="138.2">1</text>
<text x="238.4" y="142.3">2</text>
<text x="240.7" y="139.1">TD+</text>
<text x="240.7" y="143.2">TD-</text>
<text x="153.7" y="149.3">22nF</text>
<text x="155" y="147.9">C17</text>
<text x="180.4" y="144.6">TD-</text>
<text x="194.5" y="147.3">CT4</text>
<text x="194.9" y="144.6">TX-</text>
<text x="198.5" y="146.5">15 R32</text>
<text x="205.8" y="146.5">75R 1%</text>
<text x="218.1" y="146.5">R33</text>
<text x="223.6" y="146.5">49R9 1%</text>
<text x="227.7" y="145.1">R31</text>
<text x="227.7" y="147.9">R34</text>
<text x="231.8" y="145.1">49R9 1%</text>
<text x="231.8" y="147.9">49R9 1%</text>
<text x="238.4" y="145.1">4</text>
<text x="238.4" y="147.8">5</text>
<text x="240.7" y="146">NC1</text>
<text x="240.7" y="148.7">NC2</text>
<text x="140.2" y="153.4">RXP</text>
<text x="155" y="152">GND</text>
<text x="161.9" y="153.4">C18</text>
<text x="166" y="153.4">6.8nF</text>
<text x="178.1" y="150.6">6</text>
<text x="178.1" y="153.3">7</text>
<text x="180.4" y="151.4">RD+</text>
<text x="180.4" y="154.2">CT2</text>
<text x="194.5" y="151.4">RX+</text>
<text x="198.5" y="150.6">11</text>
<text x="209.6" y="154.7" transform="rotate(-90 209.6 154.7)">WIDE</text>
<text x="222.2" y="153.4">R35</text>
<text x="222.2" y="154.7">150R 1%</text>
<text x="238.4" y="150.6">3</text>
<text x="240.7" y="151.4">RX+</text>
<text x="159.1" y="157.5">R36</text>
<text x="159.1" y="158.9">82R 1%</text>
<text x="178.1" y="156.1">8</text>
<text x="180.4" y="156.9">RD-</text>
<text x="185.8" y="159.8" transform="rotate(-90 185.8 159.8)">NC1</text>
<text x="187.2" y="159.8" transform="rotate(-90 187.2 159.8)">NC2</text>
<text x="191.3" y="159.8" transform="rotate(-90 191.3 159.8)">NC3</text>
<text x="192.6" y="159.8" transform="rotate(-90 192.6 159.8)">NC4</text>
<text x="194.5" y="159.7">CT3</text>
<text x="194.8" y="156.9">RX-</text>
<text x="198.5" y="156.1">9</text>
<text x="198.5" y="158.8">10 R37</text>
<text x="205.8" y="158.9">75R 1%</text>
<text x="249.3" y="161.6">9</text>
<text x="252.4" y="157.5">3V3D</text>
<text x="159.1" y="167.1">R40</text>
<text x="184.9" y="162.1" transform="rotate(-90 184.9 162.1)">4</text>
<text x="186.3" y="162.1" transform="rotate(-90 186.3 162.1)">5</text>
<text x="190.4" y="162.8" transform="rotate(-90 190.4 162.8)">12</text>
<text x="191.8" y="162.8" transform="rotate(-90 191.8 162.8)">13</text>
<text x="205.8" y="167.1">C19</text>
<text x="222.2" y="163">R38</text>
<text x="222.2" y="164.3">150R 1%</text>
<text x="243.3" y="167.9">GRN_C</text>
<text x="243.3" y="163.8">YLW_C</text>
<text x="243.4" y="166.5">GRN_A</text>
<text x="243.4" y="162.4">YLW_A</text>
<text x="249.3" y="165.7">11</text>
<text x="249.3" y="162.9">10</text>
<text x="249.3" y="167">12</text>
<text x="255.2" y="167.1">R41</text>
<text x="255.2" y="163">R39</text>
<text x="259.3" y="167.1">330R</text>
<text x="259.3" y="163">330R</text>
<text x="263.2" y="162.9">LINKLED</text>
<text x="263.7" y="167.1">ACTLED</text>
<text x="140.2" y="172.6">RXN</text>
<text x="159.1" y="168.5">82R 1%</text>
<text x="161.9" y="172.6">C20</text>
<text x="166" y="172.6">6.8nF</text>
<text x="204.4" y="168.5">4.7nF/2kV</text>
<text x="218.1" y="172.6">R43</text>
<text x="223.6" y="172.6">49R9 1%</text>
<text x="227.7" y="171.2">R42</text>
<text x="227.7" y="173.9">R44</text>
<text x="231.8" y="171.2">49R9 1%</text>
<text x="231.8" y="173.9">49R9 1%</text>
<text x="238.4" y="168.4">6</text>
<text x="238.4" y="171.2">7</text>
<text x="238.4" y="173.9">8</text>
<text x="240.7" y="169.3">RX-</text>
<text x="240.7" y="172">NC3</text>
<text x="244.3" y="170.6">CHA1</text>
<text x="244.3" y="172">CHA2</text>
<text x="245.1" y="173.4">MH1</text>
<text x="249.3" y="172.5">13</text>
<text x="249.3" y="173.9">14</text>
<text x="249.3" y="169.8">15</text>
<text x="249.3" y="171.2">16</text>
<text x="148.2" y="179.4">10nF</text>
<text x="149.5" y="178.1">C21</text>
<text x="207.2" y="175.3">CGND</text>
<text x="240.1" y="176.7">5631-S-K-F-L-8C</text>
<text x="240.7" y="174.8">NC4</text>
<text x="245.1" y="174.8">MH2</text>
<text x="256.5" y="179.4">CGND</text>
<text x="152.3" y="183.6">GND</text>
<text x="175.6" y="181.5">C22</text>
<text x="168.8" y="191.8">GND</text>
<text x="175.6" y="187.1">1nF/2kV</text>
<text x="182.5" y="191.8">CGND</text>
<text x="226.4" y="198.6">Title</text>
<text x="226.4" y="202.8">Size</text>
<text x="231.8" y="202.8">Document Number</text>
<text x="231.8" y="200">W5500_Ref</text>
<text x="271.6" y="202.8">Rev</text>
<text x="226.4" y="206.9">Date:</text>
<text x="227.7" y="204.1">C</text>
<text x="231.8" y="204.1">&lt;Doc&gt;</text>
<text x="233.5" y="206.9">Wednesday, January 08, 2014</text>
<text x="253.8" y="206.9">Sheet</text>
<text x="260.6" y="206.9">1</text>
<text x="264.8" y="206.9">of</text>
<text x="268.9" y="206.9">1</text>
</g>
<g font-size="1">
<text x="28.8" y="1">5</text>
<text x="83.7" y="1">4</text>
<text x="138.6" y="1">3</text>
<text x="193.4" y="1">2</text>
<text x="248.3" y="1">1</text>
<text x=".4" y="28">D</text>
<text x="276.1" y="28">D</text>
<text x=".4" y="79.4">C</text>
<text x="276.1" y="79.4">C</text>
<text x=".4" y="130.9">B</text>
<text x="276.1" y="130.9">B</text>
<text x=".4" y="182.3">A</text>
<text x="276.1" y="182.3">A</text>
<text x="28.8" y="208.2">5</text>
<text x="83.7" y="208.2">4</text>
<text x="138.6" y="208.2">3</text>
<text x="193.4" y="208.2">2</text>
<text x="248.3" y="208.2">1</text>
</g>
</svg>
